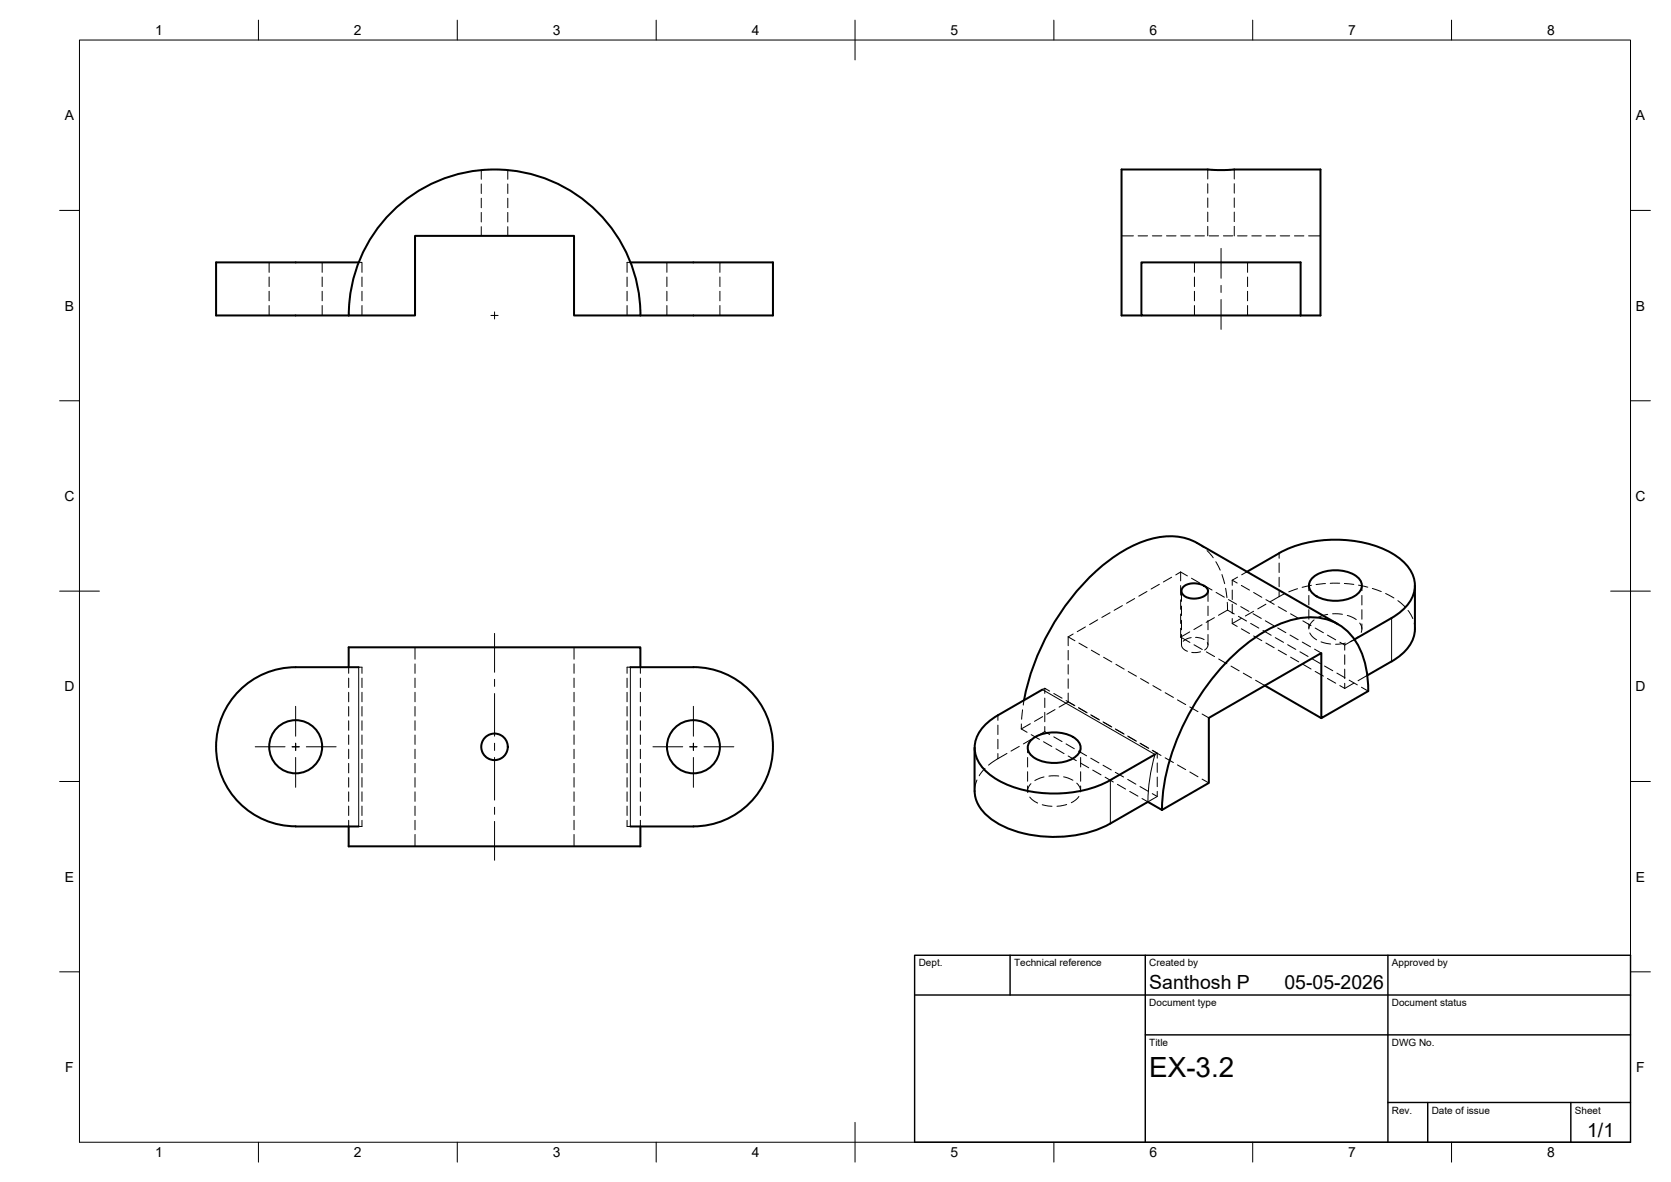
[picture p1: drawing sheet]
<svg xmlns="http://www.w3.org/2000/svg" width="420mm" height="297mm" viewBox="0 0 420 297" stroke-linecap="round" stroke-linejoin="round" font-family="sans-serif">
<!-- layer: Visible -->
<g fill="none" stroke="#000" stroke-width=".51">
<path d="M87.7 79.3a36.7 36.7 0 0 1 36.7-36.7 36.7 36.7 0 0 1 36.6 36.7M90.2 65.9h-35.9v13.4h33.4M158.5 65.9h35.9v13.4h-50.1v-20h-39.9v20h-16.7M287 79.3h-5v-36.7h21.8l2.2 .1 26-.1v36.7h-5M287 65.9h40v13.4h-40zM321.6 139l-8.1 4.7M321.6 139a31.3 31.3 0 0 1 28.3 0 9.9 9.9 0 0 1 5.9 8.1 9.9 9.9 0 0 1-5.9 8.2M297.4 147.6l.7-.5 1-.4h2.1l1.9 .8 .5 .4 .1 .7-.3 .7-1.1 .8-1.6 .3h-1.5l-1.1-.4-.8-.7-.2-.9zM330.3 145a9.9 9.9 0 0 1 11 0 2.77 2.77 0 0 1 1.1 2.7 2.77 2.77 0 0 1-1.9 2.2 10.1 10.1 0 0 1-10.2-.6 2.62 2.62 0 0 1 0-4.3zM336.4 156.8l-35.4-20.3a16.2 16.2 0 0 0-14.1-.2 45.2 45.2 0 0 0-19.1 16.1 60.1 60.1 0 0 0-10.3 23.6M349.9 155.3l-9.3 5.4M355.8 147.2v10.9a10 10 0 0 1-5.9 8.1"/>
<path d="M87.7 167.7v-5h73.3v5M90.2 167.7h-15.9a20 20 0 0 0-20 20 20 20 0 0 0 20 20M158.5 167.7l15.9-.1a20 20 0 0 1 20 20.1 20 20 0 0 1-20 20h-15.9M250.9 179.7a9.9 9.9 0 0 0-5.8 8.2 9.9 9.9 0 0 0 5.8 8.1 31.3 31.3 0 0 0 28.3 0M262.1 173.3l-11.2 6.5M309.2 165.5a36.1 36.1 0 0 1 16.7-10 13.7 13.7 0 0 1 16.9 9.8 27.1 27.1 0 0 1 1.2 8.4l-11.8 6.8v-16.4l-28.2 16.3v16.4l-11.8 6.7a56.2 56.2 0 0 1 12.3-32.6zM318 172.3l14.2 8.2M349.9 166.2l-6.1 3.5M245 187.9v10.9M245.1 198.8a9.5 9.5 0 0 0 5 7.6 30.9 30.9 0 0 0 22.6 3.1l4.1-1.4 2.4-1.2M259.6 185.7a9.9 9.9 0 0 1 10.9 0 2.77 2.77 0 0 1 1.2 2.7 2.77 2.77 0 0 1-1.9 2.2 10.1 10.1 0 0 1-10.2-.5 2.62 2.62 0 0 1 0-4.4zM290.4 189.6l-11.2 6.4"/>
<path d="M74.3 207.7h15.9M87.7 207.7v5h73.3v-5M292.2 203.5l-3.6-2-9.4 5.5"/>
<circle cx="74.3" cy="187.7" r="6.7"/>
<circle cx="124.3" cy="187.7" r="3.3"/>
<circle cx="174.4" cy="187.7" r="6.7"/>
</g>
<!-- layer: Hidden -->
<g fill="none" stroke="#000" stroke-width=".25">
<path d="M121 42.7v2.3M121 46.2v2.4M121 49.8v2.4M121 53.4v2.4M121 57v2.3M127.7 42.7v2.3M127.7 46.2v2.4M127.7 49.8v2.4M127.7 53.4v2.4M127.7 57v2.3M282 59.3h3M286.2 59.3h2.3"/>
<path d="M289.8 59.3h2.3M293.3 59.3h2.4M296.9 59.3h2.4M300.5 59.3h2.4M303.7 42.6v2.4M303.7 46.2v2.3M303.7 49.7v2.4M303.7 53.3v2.4M303.7 56.9v2.4M304 59.3h2.4M307.6 59.3h2.4M310.3 42.6v2.4"/>
<path d="M310.3 46.2v2.3M310.3 49.7v2.4M310.3 53.3v2.4M310.3 56.9v2.4M311.2 59.3h2.4M314.7 59.3h2.4M318.3 59.3h2.4M321.9 59.3h2.4M325.5 59.3h2.4M329 59.3h3M67.7 65.9v2.5M67.7 69.6v2.4"/>
<path d="M67.7 73.2v2.4M67.7 76.8v2.5M81 65.9v2.5M81 69.6v2.4M81 73.2v2.4M81 76.8v2.5M90.2 65.9h.8v2.5M91 69.6v2.4M91 73.2v2.4M91 76.8v2.5M157.7 69.6v2.4M157.7 73.2v2.4"/>
<path d="M157.7 76.8v2.5M158.5 65.9h-.8v2.5M167.7 65.9v2.5M167.7 69.6v2.4M167.7 73.2v2.4M167.7 76.8v2.5M181 65.9v2.5M181 69.6v2.4M181 73.2v2.4M181 76.8v2.5M300.3 65.9v2.5M300.3 69.6v2.4"/>
<path d="M300.3 73.2v2.4M300.3 76.8v2.5M313.7 65.9v2.5M313.7 69.6v2.4M313.7 73.2v2.4M313.7 76.8v2.5M301 136.5l1.6 1.1M303.5 138.4l1.6 1.8M269.8 159.3l-1.2 .7M272.9 157.6l-2 1.1M276 155.8l-2 1.2M279.1 154l-2 1.2"/>
<path d="M282.2 152.2l-2.1 1.2M285.3 150.4l-2 1.2M288.4 148.6l-2.1 1.2M291.5 146.8l-2.1 1.2M294.6 145.1l-2.1 1.1M296.9 143.7l-1.3 .8M296.9 143.7l1.7 1M296.9 143.7v2.3M296.9 147.2v2.3M296.9 150.7v2.4M296.9 154.3v2.4M296.9 157.9v2.2"/>
<path d="M297.1 148.5v2.6M297.1 152.3v2.4M297.1 155.9v2.4M297.1 159.5v2.6M299.1 158.8l-2.2 1.3M299.6 145.3l2 1.2M302.2 157l-2 1.2M302.7 147.1l2.1 1.2M303.7 148.5v2.6M303.7 152.3v2.4M303.7 155.9v2.4M303.7 159.5v2.6"/>
<path d="M305.4 155.2l-2.1 1.2M305.7 141.2l1.1 2.1M305.8 148.9l2 1.2M307.3 144.4l.6 2.3M308.2 147.8l.3 2.4M308.6 151.4l.1 1.9M308.7 153.3l-2.3 1.3M308.7 153.3l1.6 1M308.9 150.7l2 1.2M309.8 156.7l1.3 .7M309.8 145.8l1.3 .7M309.8 145.8v1.3"/>
<path d="M309.8 148.3v2.4M309.8 151.9v2.3M309.8 155.4v1.3M311.2 145l-1.4 .8M311.4 154.9l2 1.2M312 152.4l2 1.2M312.1 158l2.1 1.2M312.1 147.1l2.1 1.2M312.1 155.4l-2.3 1.3M313.5 143.7l-1.3 .7M314.5 156.7l2 1.1M315.1 154.2l2 1.2"/>
<path d="M315.2 159.8l2.1 1.2M315.2 148.9l2.1 1.2M315.2 153.6l-2.1 1.2M317.6 158.4l2 1.2M318.2 156l2 1.2M318.3 150.7l2.1 1.2M318.3 151.8l-2 1.2M321.3 157.8l2 1.2M321.4 152.5l2.1 1.2M322.9 149.2l-3.6 2M324.4 159.6l2 1.2M324.5 154.2l2.1 1.2"/>
<path d="M326.3 147.9l-2.3 .8M327.6 156l2 1.2M329.1 147.2v1.2M329.1 149.6v2.4M329.1 153.2v2.4M329.1 156.8v1.3M329.3 159.1l.8 1 .9 .7M329.7 147.1l-2.3 .5M330.4 155.8l-.9 1-.4 1M330.7 157.8l2.1 1.2M333.3 146.6l-2.4 .3M333.8 159.6l2.1 1.2"/>
<path d="M333.8 154.4l-2.3 .7M335.1 154.2l2.4 .2M336.8 146.6h-2.3M338 146.6l2.4 .3M338.8 154.7l2.2 1M341.6 159.9l-1.1 .9-1 .5M341.6 147.1l2.3 .5M341.9 156.6l.5 1-.1 1.3M342.4 147.2v1.2M342.4 149.6v2.4M342.4 153.2v2.4M342.4 156.8v1.3"/>
<path d="M345.1 147.9l2.2 .8M348.4 149.1l2.1 1.2M351.5 150.9l1.8 1.6M354 153.4l1.2 2.1M355.6 156.6l.2 1.5M87.7 167.7v1.5M87.7 170.4v2.4M87.7 174v2.4M87.7 177.6v2.3M90.2 167.7h.8v1.5M91 170.4v2.4M91 174v2.4"/>
<path d="M91 177.6v2.3M104.4 162.7v3M104.4 166.8v2.4M104.4 170.4v2.4M104.4 174v2.4M104.4 177.6v2.3M144.3 162.7v3M144.3 166.8v2.4M144.3 170.4v2.4M144.3 174v2.4M144.3 177.6v2.3M157.7 170.4v2.4"/>
<path d="M157.7 174v2.4M157.7 177.6v2.3M158.5 167.7h-.8v1.5M161 167.7v1.5M161 170.4v2.4M161 174v2.4M161 177.6v2.3M257.1 178.4l-.2 2.3M257.5 176l-.2 1.2M262.7 175.4v2.4M262.7 179v2.4M262.7 173l-.6 .3"/>
<path d="M263.9 173.7l-1.2-.7v1.3M265 174.3l2 1.2M265.3 178.3l-2.1 1.2M268.1 176.1l2.2 1.3M268.6 174.2v2.2l-2.3 1.3M268.6 160v2.3M268.6 163.5v2.3M268.6 167v2.4M268.6 170.6v2.4M268.6 160l1.7 1M271.2 177.8l2 1.2M271.3 178l2.1 1.1"/>
<path d="M271.3 161.6l2.1 1.2M274.3 179.6l2 1.2M274.4 179.8l2.1 1.1M274.4 163.4l2.1 1.2M277.5 165.2l2 1.2M280.6 166.9l2.1 1.3M283.7 168.7l2 1.2M286.8 170.5l2 1.2M289.9 172.3l2 1.2M293 174.1l2 1.2M296.1 175.9l2 1.2M296.9 160.1l2.3 1.3"/>
<path d="M297.1 162.2l.3 .7 1.2 .8M299.2 177.7l2 1.1M299.5 160.2l-1.1 .3-.9 .6M300.2 162l2.1 1.2M300.6 160.2l1.3 .2 .9 .3M301.9 163.8l-1 .2-1.2-.1M302.3 179.4l1.7 1M303.3 163.8l2.1 1.2M303.6 161.5a1.36 1.36 0 0 1-.7 1.9M306.4 165.6l2.1 1.2M309.5 167.4l2.1 1.2M312.6 169.2l2.1 1.2"/>
<path d="M315.7 170.9l2.3 1.4M318.3 161.6l2.1 1.2M320.7 160.2l2 1.2M321.4 163.4l2.1 1.2M323.8 162l2 1.2M324.5 165.1l2.1 1.2M326.9 163.8l2 1.2M327.4 161.4l2.1 1.1M327.6 166.9l2 1.2M329.9 165.6l2.1 1.2M330.5 163.1l1.7 1M330.7 168.7l2.1 1.2"/>
<path d="M332.2 161.3l2.4 .5M333 167.4l2.1 1.2M333.8 170.5l2.1 1.2M336.1 169.1l2.1 1.2M336.9 172.3l1.2 .7M336.9 161.4l1.2 .7M338.1 162.1v1.3M338.1 164.6v2.3M338.1 168.2v2.3M338.1 171.7v1.3M338.3 161.6l-2.5 .3M339.2 170.9l2.1 1.2"/>
<path d="M340.4 171.7l-2.3 1.3M340.6 160.7l-2.5 1.4M342.3 172.7l1.7 1M343.8 169.7l-2.3 1.4M87.7 181.1v2.4M87.7 184.7v2.4M87.7 188.3v2.4M87.7 191.8v2.4M87.7 195.4v2.4M87.7 199v2.4M91 181.1v2.4M91 184.7v2.4"/>
<path d="M91 188.3v2.4M91 191.8v2.4M91 195.4v2.4M91 199v2.4M104.4 181.1v2.4M104.4 184.7v2.4M104.4 188.3v2.4M104.4 191.8v2.4M104.4 195.4v2.4M104.4 199v2.4M144.3 181.1v2.4M144.3 184.7v2.4"/>
<path d="M144.3 188.3v2.4M144.3 191.8v2.4M144.3 195.4v2.4M144.3 199v2.4M157.7 181.1v2.4M157.7 184.7v2.4M157.7 188.3v2.4M157.7 191.8v2.4M157.7 195.4v2.4M157.7 199v2.4M161 181.1v2.4M161 184.7v2.4"/>
<path d="M161 188.3v2.4M161 191.8v2.4M161 195.4v2.4M161 199v2.4M245.6 196l-.4 1.4-.2 1.4M247.7 193.1l-1.5 1.9M253.2 189.3l-3.1 1.9-1.5 1.1M256.3 187.6l-2.1 1.2M256.8 183.2l1.5 .8M256.8 181.9v1.3M258.4 187.9v1.3M258.4 190.4v2.4"/>
<path d="M258.4 193.9v2.4M258.4 197.5v1.3M259.1 181.9l-2.3 1.3M259.2 196.9l-.6 1-.2 1.3M259.3 184.6l2.1 1.2M259.4 185.8l-2.1 1.2M262.2 180.1l-2.1 1.2M262.4 186.4l2.1 1.2M262.5 195.2l-2.3 1M262.7 183.9l1.2 .7M262.7 182.6v1.3M262.7 183.9l-2.3 1.3"/>
<path d="M265 185.2l2 1.2M265.5 188.2l2 1.2M266.2 195h-2.5M267.4 195.2l2.4 .9M268.1 187l2 1.2M268.6 190l2 1.2M270.7 196.8l.8 1.1 .2 1.1M271.2 188.8l2 1.1M271.7 191.8l2 1.1M271.7 187.9v1.3M271.7 190.4v2.4M271.7 193.9v2.4"/>
<path d="M271.7 197.5v1.3M274.3 190.5l2 1.2M274.8 193.5l2 1.2M277.3 181.4l2.1 1.2M277.3 192.3l2.1 1.2M277.5 181.5l2 1.2M277.9 195.3l2 1.2M280.4 183.2l2.1 1.2M280.4 194.1l2.1 1.2M280.6 183.3l2.1 1.2M281 197.1l2 1.2M283.5 185l2.1 1.2"/>
<path d="M283.5 195.9l2.1 1.2M283.7 185.1l2 1.2M284.1 198.9l2 1.2M286.6 186.8l2.1 1.1M286.6 197.7l2.1 1.1M286.8 186.9l2 1.2M289.7 188.5l2.2 1.4M289.7 199.4l1.3 .8M290.4 189.6l.6-.3v1.2M291 198.9v1.3l-2.4 1.3-1.5-.8M291 191.7v2.4M291 195.3v2.4"/>
<path d="M293 190.4l2 1.2M296.1 192.2l2 1.2M299.2 194l2 1.2M302.3 195.8l1.7 1M87.7 202.6v2.3M87.7 206.1v1.6M91 202.6v2.3M91 206.1v1.6h-.8M104.4 202.6v2.3M104.4 206.1v2.4M104.4 209.7v3M144.3 202.6v2.3"/>
<path d="M144.3 206.1v2.4M144.3 209.7v3M157.7 202.6v2.3M157.7 206.1v1.6h.8M161 202.6v2.3M161 206.1v1.6M258.9 200.3l.9 .9 1.1 .6M262.1 202.2l2.4 .4M268.2 202.2l-2.4 .4M271.3 200.2l-.6 .6-1.3 .9"/>
</g>
<!-- layer: Visible Narrow -->
<path d="M349.9 155.3v10.9M90.2 167.7v40M158.5 167.7v40M262.1 173.3l28.3 16.3a44.5 44.5 0 0 0-1.8 11.9M279.2 196v11" fill="none" stroke="#000" stroke-width=".25"/>
<!-- layer: Hidden Narrow -->
<path d="M321.6 139v1.3M321.6 141.5v2.4M321.6 145.1v2.4M321.6 148.6v1.3M250.9 179.8v1.2M250.9 182.2v2.4M250.9 185.8v2.4M250.9 189.4v1.3" fill="none" stroke="#000" stroke-width=".25"/>
<!-- layer: BORDER -->
<g fill="none" stroke="#000" stroke-width=".25">
<path d="M20 10.1h390v276.9h-390zM65 5.1v5M115 5.1v5M165 5.1v5M215 5.1v10M265 5.1v5M315 5.1v5M365 5.1v5M15 52.9h5M410 52.9h5M15 100.7h5M410 100.7h5"/>
<path d="M15 148.6h10M405 148.6h10M15 196.4h5M410 196.4h5M15 244.2h5M410 244.2h5M65 287v5M115 287v5M165 287v5M215 282.1v9.9M265 287v5M315 287v5"/>
<path d="M365 287v5"/>
</g>
<!-- layer: TITLEBLOCK -->
<path d="M230 240.1h180v46.9h-180zM230 250h180M254 240.1v9.9M288 240.1v46.9M349 240.1v46.9M288 260.1h122M349 277.1h61M359 277.1v9.9M395 277.1v9.9" fill="none" stroke="#000" stroke-width=".36"/>
<!-- layer: Smart Centers -->
<g fill="none" stroke="#000" stroke-width=".25">
<path d="M123.4 79.3h1.8M124.4 78.4v1.8M307 62.4v7.5M307 71.7v1.8M307 75.3v7.5M124.4 159.2v9.7M74.3 177.5v7.5M124.4 170.7v1.8M124.4 174.3v10.7M174.3 177.5v7.5M64.2 187.7h7.5M73.4 187.7h1.8"/>
<path d="M74.3 186.8v1.8M74.3 190.4v7.5M77 187.7h7.5M124.4 186.8v1.8M124.4 190.4v10.7M164.2 187.7h7.5M173.4 187.7h1.8M174.3 186.8v1.8M174.3 190.4v7.5M177 187.7h7.5M124.4 202.9v1.7M124.4 206.4v9.8"/>
</g>
<text font-size="7" x="289" y="270.6">EX-3.2</text>
<g font-size="4.9">
<text x="289" y="248.5">Santhosh P</text>
<text x="323" y="248.5">05-05-2026</text>
<text x="399.1" y="285.7">1/1</text>
</g>
<g font-size="3.5">
<text x="39" y="8.8">1</text>
<text x="89" y="8.8">2</text>
<text x="139" y="8.8">3</text>
<text x="189" y="8.8">4</text>
<text x="239" y="8.8">5</text>
<text x="289" y="8.8">6</text>
<text x="339" y="8.8">7</text>
<text x="389" y="8.8">8</text>
<text x="16.3" y="30.2">A</text>
<text x="411.3" y="30.2">A</text>
<text x="16.3" y="78">B</text>
<text x="411.3" y="78">B</text>
<text x="16.2" y="125.9">C</text>
<text x="411.2" y="125.9">C</text>
<text x="16.2" y="173.7">D</text>
<text x="411.2" y="173.7">D</text>
<text x="16.3" y="221.6">E</text>
<text x="411.3" y="221.6">E</text>
<text x="16.4" y="269.4">F</text>
<text x="411.4" y="269.4">F</text>
<text x="39" y="290.8">1</text>
<text x="89" y="290.8">2</text>
<text x="139" y="290.8">3</text>
<text x="189" y="290.8">4</text>
<text x="239" y="290.8">5</text>
<text x="289" y="290.8">6</text>
<text x="339" y="290.8">7</text>
<text x="389" y="290.8">8</text>
</g>
<g font-size="2.5">
<text x="231" y="242.9">Dept.</text>
<text x="255" y="242.9">Technical reference</text>
<text x="289" y="242.9">Created by</text>
<text x="350" y="242.9">Approved by</text>
<text x="289" y="252.8">Document type</text>
<text x="350" y="252.8">Document status</text>
<text x="289" y="262.9">Title</text>
<text x="350" y="262.9">DWG No.</text>
<text x="350" y="279.9">Rev.</text>
<text x="360" y="279.9">Date of issue</text>
<text x="396" y="279.9">Sheet</text>
</g>
</svg>
